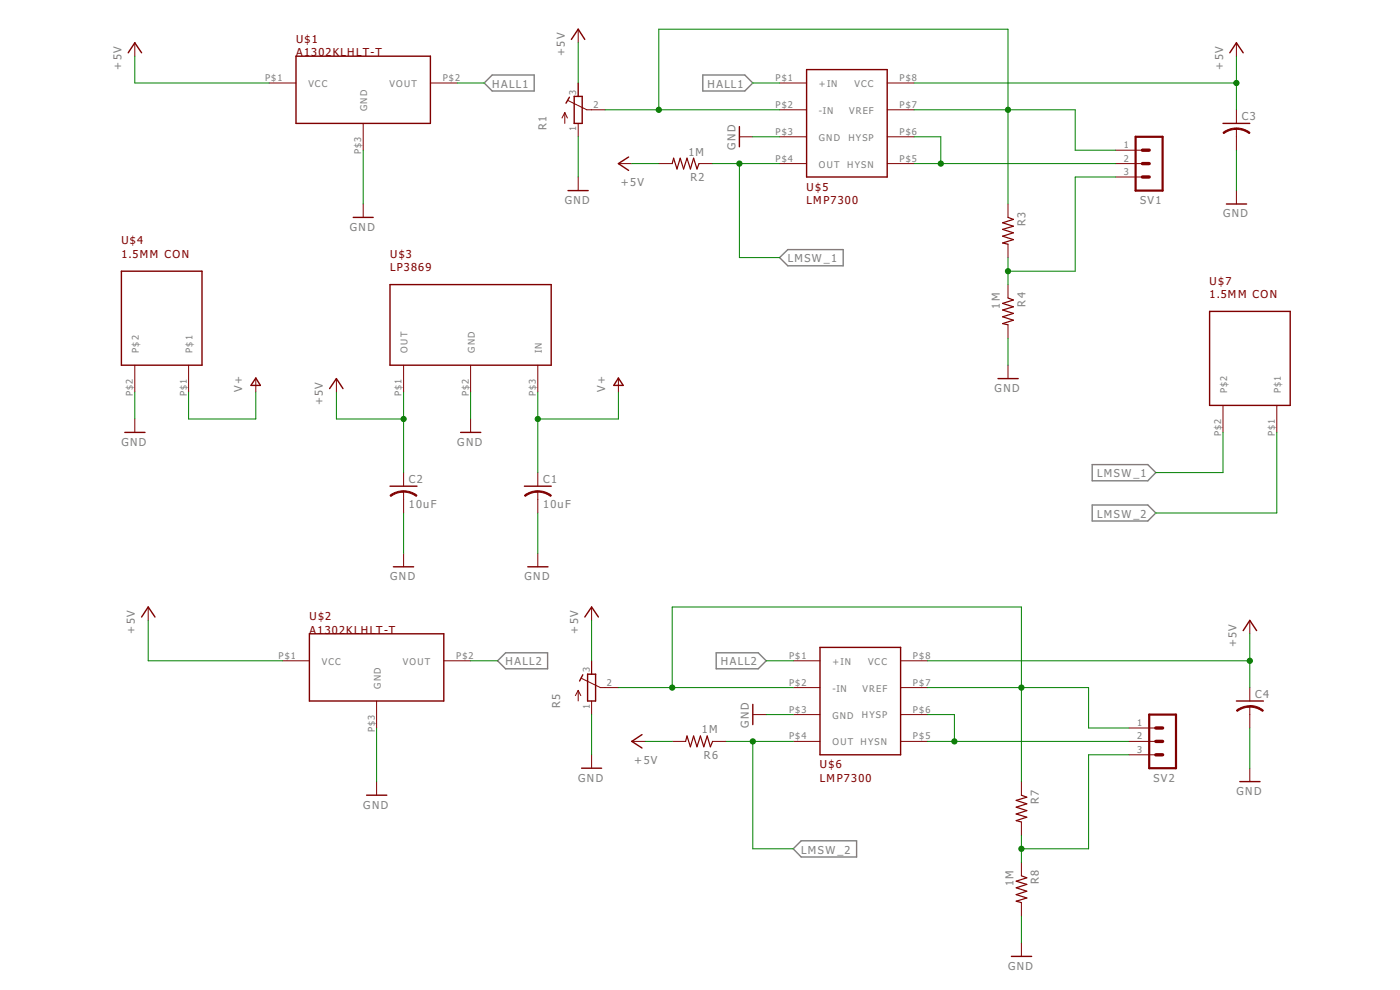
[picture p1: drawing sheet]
<svg xmlns="http://www.w3.org/2000/svg" width="148mm" height="105mm" viewBox="0 0 148 105" stroke-linecap="round" stroke-linejoin="round" font-family="sans-serif">
<path d="M51.2 8.8l.9-.9h4.4v1.7h-4.4zM74.4 7.9h4.4l.9 .9-.9 .8h-4.4zM82.5 27.3l.9-.9h5.8v1.7h-5.8zM115.6 49.2h5.9l.8 .8-.8 .9h-5.9zM115.6 53.4h5.9l.8 .9-.8 .8h-5.9zM52.7 69.9l.8-.8h4.5v1.7h-4.5zM75.8 69.1h4.4l.9 .8-.9 .9h-4.4zM83.9 89.8l.9-.8h5.9v1.7h-5.9z" fill="none" stroke="#808080" stroke-width=".15"/>
<g fill="none" stroke="#800000" stroke-width=".11">
<path d="M14.3 4.5v1.4M28.5 8.8h2.8M38.4 13.1v2.8M45.6 8.8h2.8M59.8 11.9v1.2M59.8 11.9l-.3 .6M59.8 11.9l.2 .6M60.1 10.6l2 1h1.9M61.2 3.1v1.4M61.2 8.8v1.4M61.2 13.1v1.4M61.2 18.7v1.5"/>
<path d="M65.4 17.3h1.5M69.7 17.3h1.4M74 17.3h1.4M78.3 14.5h1.4M82.5 8.8h2.9M82.5 11.6h2.9M82.5 14.5h2.9M82.5 17.3h2.9M93.9 8.8h2.8M93.9 11.6h2.8M93.9 14.5h2.8M93.9 17.3h2.8"/>
<path d="M118.1 17.3h2.8M118.1 15.9h2.8M118.1 18.7h2.8M130.9 4.5v1.4M130.9 11.6v1.5M130.9 13.6v2.3M14.3 38.7v2.8M20 38.7v2.8M38.4 21.6v1.4M42.7 38.7v2.8M49.8 38.7v2.8M56.9 38.7v2.8"/>
<path d="M106.7 21.6v1.4M106.7 25.8v1.5M106.7 30.1v1.4M106.7 34.4v1.4M106.7 38.7v1.4M130.9 20.2v1.4M14.3 44.3v1.5M27.1 40.1v1.4M35.6 40.1v1.4M42.7 50v1.5M42.7 52v2.3M42.7 58.5v1.5"/>
<path d="M49.8 44.3v1.5M56.9 50v1.5M56.9 52v2.3M56.9 58.5v1.5M65.4 40.1v1.4M129.4 42.9v2.9M135.1 42.9v2.9M15.7 64.2v1.5M29.9 69.9h2.8M39.9 74.2v2.8M47 69.9h2.8M61.2 73.1v1.1"/>
<path d="M61.2 73.1l-.3 .5M61.2 73.1l.3 .5M61.6 71.8l1.9 1h1.9M62.6 64.2v1.5M62.6 69.9v1.5M62.6 74.2v1.4M62.6 79.9v1.4M66.9 78.5h1.4M71.1 78.5h1.5M75.4 78.5h1.4M79.7 75.6h1.4M83.9 69.9h2.9"/>
<path d="M83.9 72.8h2.9M83.9 75.6h2.9M83.9 78.5h2.9M95.3 69.9h2.8M95.3 72.8h2.8M95.3 75.6h2.8M95.3 78.5h2.8M119.5 78.5h2.8M119.5 77h2.8M119.5 79.9h2.8M132.3 65.7v1.4M132.3 72.8v1.4"/>
<path d="M132.3 74.8v2.2M39.9 82.7v1.5M108.1 82.7v1.5M108.1 87v1.4M108.1 91.3v1.4M108.1 95.5v1.4M108.1 99.8v1.4M132.3 81.3v1.4"/>
</g>
<g fill="none" stroke="#800000" stroke-width=".15">
<path d="M13.6 5.6l.7-1.1 .7 1.1M31.3 5.9h14.3v7.2h-14.3zM60.3 10.3l-.4 .6M60.5 4.2l.7-1.1 .7 1.1M60.8 10.2h.8v2.9h-.8zM66.5 16.6l-1.1 .7 1.1 .7M78.3 13.4v2.1M85.4 7.4h8.5v11.3h-8.5zM129.4 13.1h2.9M130.2 5.6l.7-1.1 .7 1.1M12.8 28.7h8.6v10h-8.6zM37.4 23h2.1"/>
<path d="M41.3 30.1h17v8.6h-17zM60.1 20.2h2.2M128 33h8.5v9.9h-8.5zM129.8 21.6h2.1M13.2 45.8h2.1M27.1 40l.5 .8h-1zM34.9 41.1l.7-1 .7 1M41.3 51.5h2.8M41.6 60h2.2M48.7 45.8h2.2M55.5 51.5h2.8M55.9 60h2.1"/>
<path d="M65.4 40l.6 .8h-1zM105.6 40.1h2.2M15 65.3l.7-1.1 .7 1.1M32.7 67.1h14.3v7.1h-14.3zM61.7 71.4l-.4 .7M61.9 65.3l.7-1.1 .7 1.1M62.2 71.4h.8v2.8h-.8zM67.9 77.7l-1 .8 1 .7M79.7 74.5v2.2M86.8 68.5h8.5v11.4h-8.5zM130.9 74.2h2.8M131.6 66.7l.7-1 .7 1"/>
<path d="M38.8 84.2h2.1M61.6 81.3h2.1M131.2 82.7h2.1M107 101.2h2.2"/>
</g>
<g fill="#800000" stroke="#800000" stroke-width=".11">
<path d="M56.9 51.9a2.17 2.17 0 0 1 1.5 .5l-.1 .1a2.31 2.31 0 0 0-1.4-.4z" fill-rule="evenodd"/>
<path d="M55.5 52.4a2.22 2.22 0 0 1 1.4-.5v.2a2.11 2.11 0 0 0-1.3 .4z" fill-rule="evenodd"/>
<path d="M42.7 51.9a2.17 2.17 0 0 1 1.4 .5l-.1 .1a2.31 2.31 0 0 0-1.3-.4z" fill-rule="evenodd"/>
<path d="M41.3 52.4a2.22 2.22 0 0 1 1.4-.5v.2a2.11 2.11 0 0 0-1.3 .4z" fill-rule="evenodd"/>
<path d="M130.9 13.5a2.26 2.26 0 0 1 1.4 .5l-.1 .1a2.31 2.31 0 0 0-1.3-.4z" fill-rule="evenodd"/>
<path d="M129.4 14a2.22 2.22 0 0 1 1.5-.5v.2a2.11 2.11 0 0 0-1.4 .4z" fill-rule="evenodd"/>
<path d="M132.3 74.7a2.07 2.07 0 0 1 1.4 .5l-.1 .1a2.31 2.31 0 0 0-1.3-.5z" fill-rule="evenodd"/>
<path d="M130.9 75.2a2.22 2.22 0 0 1 1.4-.5v.1a2.11 2.11 0 0 0-1.4 .5z" fill-rule="evenodd"/>
</g>
<path d="M71.1 17.3l.2-.6 .3 1.2 .4-1.2 .3 1.2 .4-1.2 .4 1.2 .3-1.2 .4 1.2 .2-.6M106.7 23l.6 .2-1.2 .4 1.2 .3-1.2 .4 1.2 .3-1.2 .4 1.2 .4-1.2 .3 .6 .1M106.7 31.5l.6 .2-1.2 .4 1.2 .4-1.2 .3 1.2 .4-1.2 .3 1.2 .4-1.2 .3 .6 .2M72.6 78.5l.1-.6 .4 1.1 .3-1.1 .4 1.1 .3-1.1 .4 1.1 .3-1.1 .4 1.1 .2-.5M108.1 84.2l.6 .2-1.2 .3 1.2 .4-1.2 .3 1.2 .4-1.2 .3 1.2 .4-1.2 .3 .6 .2M108.1 92.7l.6 .2-1.2 .4 1.2 .3-1.2 .4 1.2 .3-1.2 .4 1.2 .3-1.2 .4 .6 .1" fill="none" stroke="#800000" stroke-width=".13"/>
<path d="M120.2 14.5h2.8v5.7h-2.8zM121.6 75.6h2.9v5.7h-2.9z" fill="none" stroke="#800000" stroke-width=".23"/>
<path d="M120.9 18.7h.7M120.9 17.3h.7M120.9 15.9h.7M122.3 79.9h.7M122.3 78.5h.7M122.3 77h.7" fill="none" stroke="#800000" stroke-width=".36"/>
<g fill="none" stroke="#008000" stroke-width=".11">
<path d="M14.3 5.9v2.9h14.2M38.4 15.9v5.7M48.4 8.8h2.8M61.2 4.5v4.3M61.2 14.5v4.2M64 11.6h18.5M66.9 17.3h2.8M69.7 11.6v-8.5h37v18.5M75.4 17.3h7.1M78.3 17.3v10h4.2M79.7 14.5h2.8M79.7 8.8h2.8"/>
<path d="M96.7 14.5h2.9v2.8M96.7 8.8h34.2M96.7 17.3h21.4M96.7 11.6h17.1v4.3h4.3M118.1 18.7h-4.3v10h-7.1M130.9 5.9v5.7M130.9 15.9v4.3M106.7 27.3v2.8M106.7 35.8v2.9M14.3 41.5v2.8M20 41.5v2.8h7.1v-2.8M35.6 41.5v2.8h7.1"/>
<path d="M42.7 41.5v8.5M42.7 54.3v4.2M49.8 41.5v2.8M56.9 41.5v8.5M56.9 54.3v4.2M65.4 41.5v2.8h-8.5M129.4 45.8v4.2h-7.1M135.1 45.8v8.5h-12.8M15.7 65.7v4.2h14.2M39.9 77v5.7M49.8 69.9h2.9M62.6 65.7v4.2"/>
<path d="M62.6 75.6v4.3M65.4 72.8h18.5M68.3 78.5h2.8M71.1 72.8v-8.6h37v18.5M76.8 78.5h7.1M79.7 78.5v11.3h4.2M81.1 75.6h2.8M81.1 69.9h2.8M98.1 75.6h2.9v2.9M98.1 69.9h34.2M98.1 78.5h21.4M98.1 72.8h17.1v4.2h4.3"/>
<path d="M119.5 79.9h-4.3v9.9h-7.1M132.3 67.1v5.7M132.3 77v4.3M108.1 88.4v2.9M108.1 96.9v2.9"/>
</g>
<g fill="#008000" stroke="#008000" stroke-width=".11">
<circle cx="56.9" cy="44.3" r=".28"/>
<circle cx="42.7" cy="44.3" r=".28"/>
<circle cx="130.9" cy="8.8" r=".28"/>
<circle cx="132.3" cy="69.9" r=".28"/>
<circle cx="69.7" cy="11.6" r=".28"/>
<circle cx="106.7" cy="11.6" r=".28"/>
<circle cx="78.3" cy="17.3" r=".28"/>
<circle cx="106.7" cy="28.7" r=".28"/>
<circle cx="99.6" cy="17.3" r=".28"/>
<circle cx="71.1" cy="72.8" r=".28"/>
<circle cx="108.1" cy="72.8" r=".28"/>
<circle cx="79.7" cy="78.5" r=".28"/>
<circle cx="108.1" cy="89.8" r=".28"/>
<circle cx="101" cy="78.5" r=".28"/>
</g>
<g font-size="1.4" fill="#800000">
<text x="31.3" y="4.5">U$1</text>
<text x="31.3" y="5.9">A1302KLHLT-T</text>
<text x="85.4" y="20.2">U$5</text>
<text x="85.4" y="21.6">LMP7300</text>
<text x="12.8" y="25.9">U$4</text>
<text x="12.8" y="27.3">1.5MM CON</text>
<text x="41.3" y="27.3">U$3</text>
<text x="41.3" y="28.7">LP3869</text>
<text x="128" y="30.1">U$7</text>
<text x="128" y="31.5">1.5MM CON</text>
<text x="32.8" y="65.7">U$2</text>
<text x="32.8" y="67.1">A1302KLHLT-T</text>
<text x="86.8" y="81.3">U$6</text>
<text x="86.8" y="82.7">LMP7300</text>
</g>
<g font-size="1.4" fill="#808080">
<text x="59.8" y="5.9" transform="rotate(-90 59.8 5.9)">+5V</text>
<text x="12.8" y="7.4" transform="rotate(-90 12.8 7.4)">+5V</text>
<text x="52.1" y="9.3">HALL1</text>
<text x="74.9" y="9.3">HALL1</text>
<text x="129.4" y="7.4" transform="rotate(-90 129.4 7.4)">+5V</text>
<text x="57.8" y="13.8" transform="rotate(-90 57.8 13.8)">R1</text>
<text x="72.9" y="16.5">1M</text>
<text x="77.8" y="15.9" transform="rotate(-90 77.8 15.9)">GND</text>
<text x="131.4" y="12.7">C3</text>
<text x="59.8" y="21.6">GND</text>
<text x="65.7" y="19.7">+5V</text>
<text x="73.1" y="19.2">R2</text>
<text x="108.5" y="23.9" transform="rotate(-90 108.5 23.9)">R3</text>
<text x="120.7" y="21.6">SV1</text>
<text x="129.4" y="23">GND</text>
<text x="37" y="24.4">GND</text>
<text x="83.4" y="27.8">LMSW_1</text>
<text x="105.8" y="32.7" transform="rotate(-90 105.8 32.7)">1M</text>
<text x="108.5" y="32.5" transform="rotate(-90 108.5 32.5)">R4</text>
<text x="25.6" y="41.5" transform="rotate(-90 25.6 41.5)">V+</text>
<text x="64" y="41.5" transform="rotate(-90 64 41.5)">V+</text>
<text x="105.3" y="41.5">GND</text>
<text x="12.8" y="47.2">GND</text>
<text x="34.2" y="42.9" transform="rotate(-90 34.2 42.9)">+5V</text>
<text x="48.4" y="47.2">GND</text>
<text x="43.3" y="53.8">10uF</text>
<text x="43.3" y="51.1">C2</text>
<text x="57.5" y="53.8">10uF</text>
<text x="57.5" y="51.1">C1</text>
<text x="116.1" y="50.5">LMSW_1</text>
<text x="116.1" y="54.8">LMSW_2</text>
<text x="41.3" y="61.4">GND</text>
<text x="55.5" y="61.4">GND</text>
<text x="14.3" y="67.1" transform="rotate(-90 14.3 67.1)">+5V</text>
<text x="53.5" y="70.4">HALL2</text>
<text x="61.2" y="67.1" transform="rotate(-90 61.2 67.1)">+5V</text>
<text x="76.3" y="70.4">HALL2</text>
<text x="130.9" y="68.5" transform="rotate(-90 130.9 68.5)">+5V</text>
<text x="59.3" y="74.9" transform="rotate(-90 59.3 74.9)">R5</text>
<text x="74.3" y="77.6">1M</text>
<text x="79.2" y="77" transform="rotate(-90 79.2 77)">GND</text>
<text x="132.8" y="73.8">C4</text>
<text x="61.2" y="82.7">GND</text>
<text x="67.1" y="80.9">+5V</text>
<text x="74.5" y="80.3">R6</text>
<text x="122.1" y="82.7">SV2</text>
<text x="38.4" y="85.6">GND</text>
<text x="109.9" y="85.1" transform="rotate(-90 109.9 85.1)">R7</text>
<text x="130.9" y="84.2">GND</text>
<text x="84.8" y="90.3">LMSW_2</text>
<text x="107.3" y="93.8" transform="rotate(-90 107.3 93.8)">1M</text>
<text x="109.9" y="93.6" transform="rotate(-90 109.9 93.6)">R8</text>
<text x="106.7" y="102.6">GND</text>
</g>
<g font-size="1.2" fill="#808080">
<text x="28.1" y="8.6">P$1</text>
<text x="32.6" y="9.2">VCC</text>
<text x="38.9" y="11.7" transform="rotate(-90 38.9 11.7)">GND</text>
<text x="41.2" y="9.2">VOUT</text>
<text x="46.9" y="8.6">P$2</text>
<text x="61" y="10" transform="rotate(-90 61 10)">3</text>
<text x="62.8" y="11.4">2</text>
<text x="82.1" y="8.6">P$1</text>
<text x="82.1" y="11.4">P$2</text>
<text x="86.7" y="9.2">+IN</text>
<text x="90.4" y="9.2">VCC</text>
<text x="95.2" y="11.4">P$7</text>
<text x="95.2" y="8.6">P$8</text>
<text x="38.2" y="16.3" transform="rotate(-90 38.2 16.3)">P$3</text>
<text x="61" y="13.9" transform="rotate(-90 61 13.9)">1</text>
<text x="82.1" y="14.3">P$3</text>
<text x="82.1" y="17.1">P$4</text>
<text x="86.7" y="12.1">-IN</text>
<text x="86.7" y="14.9">GND</text>
<text x="86.7" y="17.7">OUT HYSN</text>
<text x="89.8" y="14.9">HYSP</text>
<text x="89.9" y="12.1">VREF</text>
<text x="95.2" y="17.1">P$5</text>
<text x="95.2" y="14.3">P$6</text>
<text x="118.9" y="15.7">1</text>
<text x="118.9" y="17.1">2</text>
<text x="118.9" y="18.5">3</text>
<text x="14.1" y="41.9" transform="rotate(-90 14.1 41.9)">P$2</text>
<text x="14.7" y="37.3" transform="rotate(-90 14.7 37.3)">P$2</text>
<text x="19.8" y="41.9" transform="rotate(-90 19.8 41.9)">P$1</text>
<text x="20.4" y="37.3" transform="rotate(-90 20.4 37.3)">P$1</text>
<text x="42.5" y="41.9" transform="rotate(-90 42.5 41.9)">P$1</text>
<text x="43.1" y="37.3" transform="rotate(-90 43.1 37.3)">OUT</text>
<text x="49.6" y="41.9" transform="rotate(-90 49.6 41.9)">P$2</text>
<text x="50.2" y="37.3" transform="rotate(-90 50.2 37.3)">GND</text>
<text x="56.7" y="41.9" transform="rotate(-90 56.7 41.9)">P$3</text>
<text x="57.3" y="37.3" transform="rotate(-90 57.3 37.3)">IN</text>
<text x="129.9" y="41.6" transform="rotate(-90 129.9 41.6)">P$2</text>
<text x="135.5" y="41.6" transform="rotate(-90 135.5 41.6)">P$1</text>
<text x="129.2" y="46.2" transform="rotate(-90 129.2 46.2)">P$2</text>
<text x="134.9" y="46.2" transform="rotate(-90 134.9 46.2)">P$1</text>
<text x="29.5" y="69.7">P$1</text>
<text x="34.1" y="70.4">VCC</text>
<text x="42.6" y="70.4">VOUT</text>
<text x="48.3" y="69.7">P$2</text>
<text x="62.4" y="71.2" transform="rotate(-90 62.4 71.2)">3</text>
<text x="83.5" y="69.7">P$1</text>
<text x="88.1" y="70.4">+IN</text>
<text x="91.9" y="70.4">VCC</text>
<text x="96.6" y="69.7">P$8</text>
<text x="39.7" y="77.5" transform="rotate(-90 39.7 77.5)">P$3</text>
<text x="40.3" y="72.9" transform="rotate(-90 40.3 72.9)">GND</text>
<text x="62.4" y="75.1" transform="rotate(-90 62.4 75.1)">1</text>
<text x="64.2" y="72.6">2</text>
<text x="83.5" y="72.6">P$2</text>
<text x="83.5" y="75.4">P$3</text>
<text x="88.1" y="73.2">-IN</text>
<text x="88.1" y="76">GND</text>
<text x="91.2" y="76">HYSP</text>
<text x="91.3" y="73.2">VREF</text>
<text x="96.6" y="75.4">P$6</text>
<text x="96.6" y="72.6">P$7</text>
<text x="120.4" y="76.8">1</text>
<text x="83.5" y="78.3">P$4</text>
<text x="88.1" y="78.9">OUT HYSN</text>
<text x="96.6" y="78.3">P$5</text>
<text x="120.4" y="78.3">2</text>
<text x="120.4" y="79.7">3</text>
</g>
</svg>
